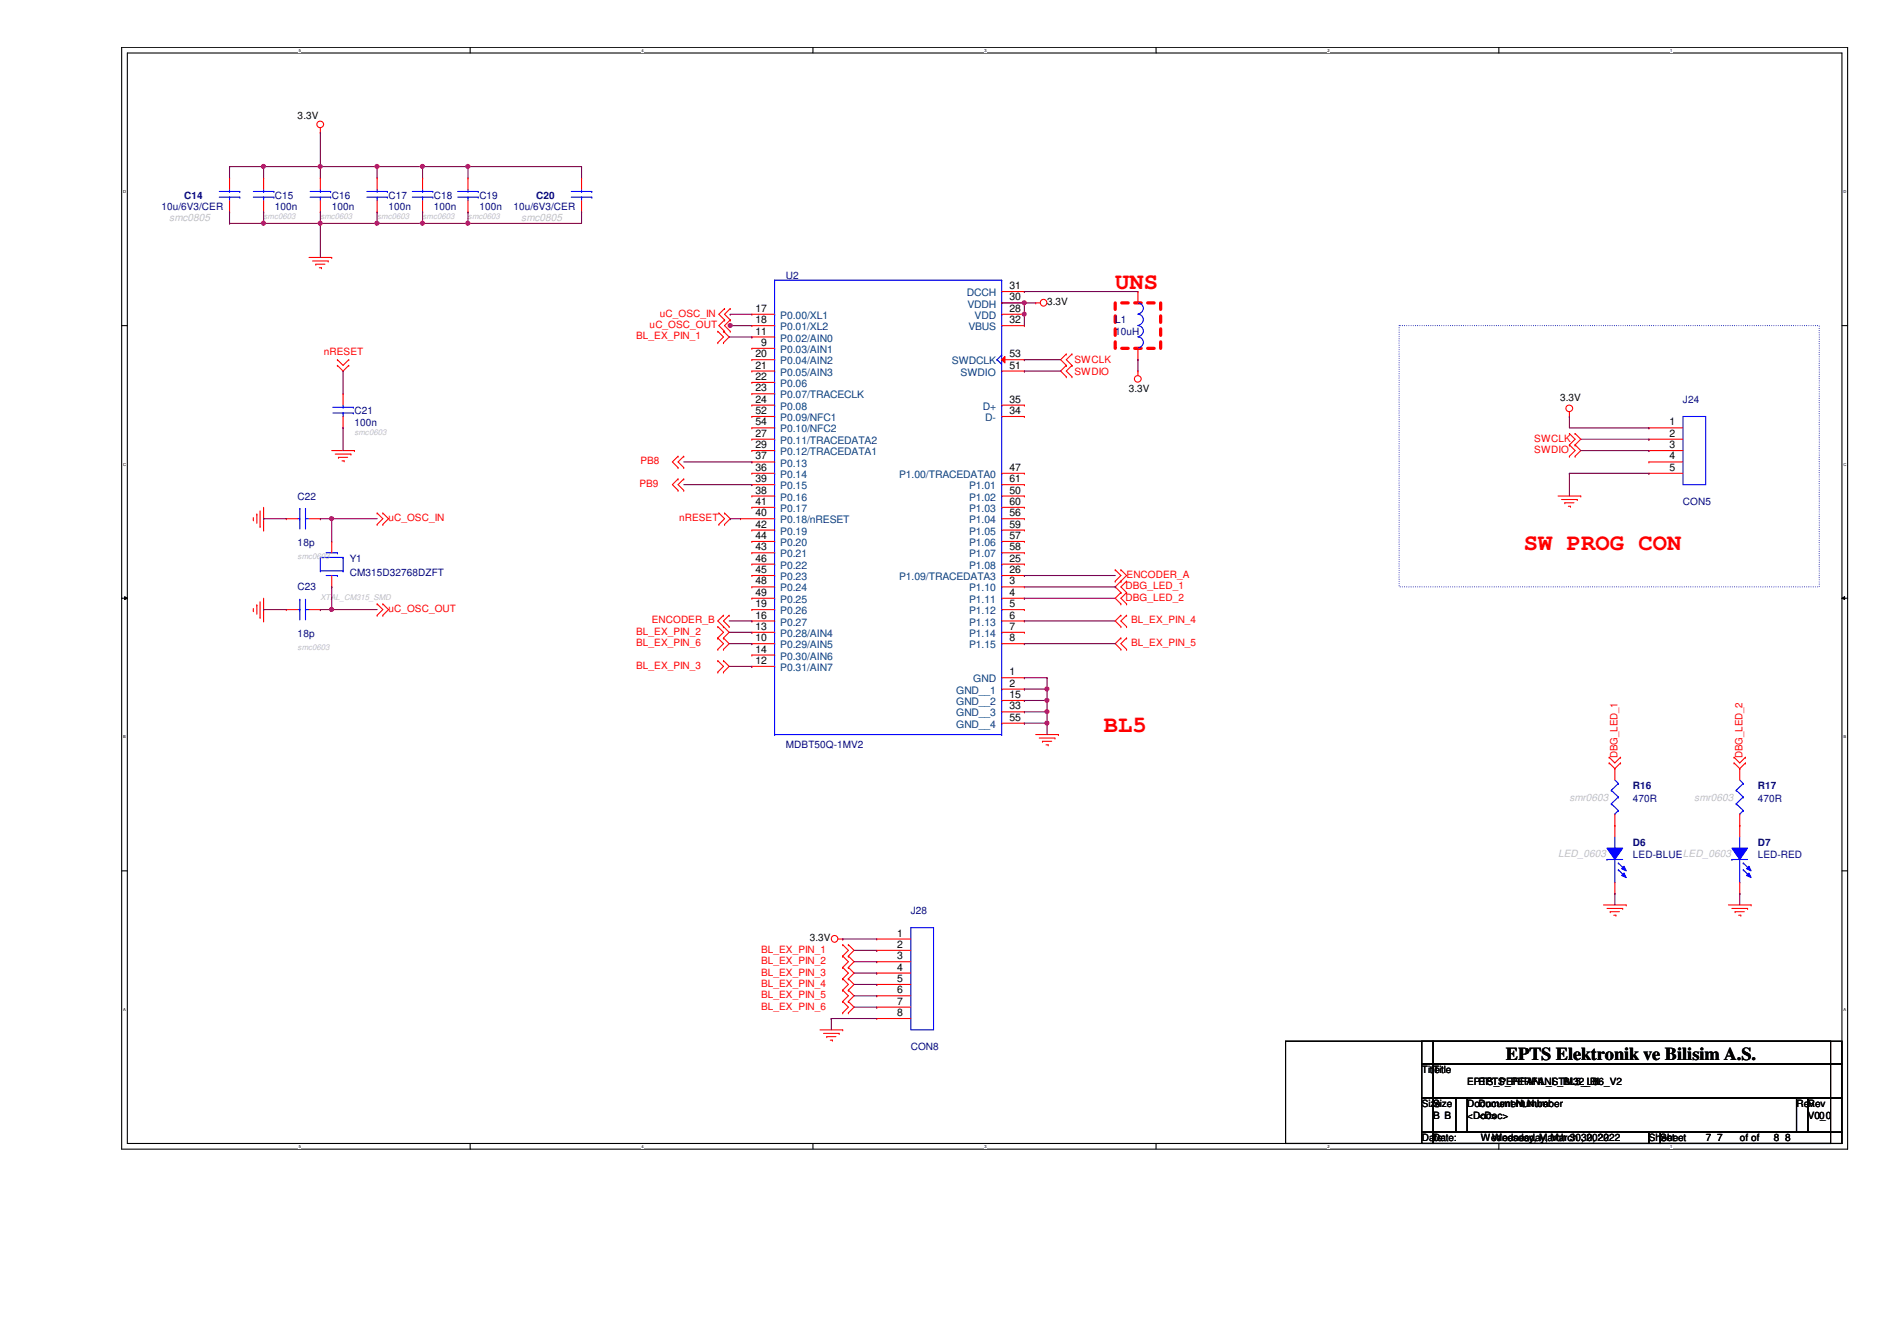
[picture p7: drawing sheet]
<svg xmlns="http://www.w3.org/2000/svg" width="297mm" height="210mm" viewBox="0 0 297 210" stroke-linecap="round" stroke-linejoin="round" font-family="sans-serif">
<path d="M19.1 7.4h270.2v172.5h-270.2zM19.9 8.3h268.5v170.7h-268.5z" fill="none" stroke="#000" stroke-width=".17"/>
<g fill="#fff">
<path d="M46.8 7.5h.3v.8h-.3z"/>
<path d="M46.8 179.1h.3v.7h-.3z"/>
</g>
<path d="M73.6 7.4v.9M73.6 179v.9" fill="none" stroke="#000" stroke-width=".17"/>
<g fill="#fff">
<path d="M100.5 7.5h.3v.8h-.3z"/>
<path d="M100.5 179.1h.3v.7h-.3z"/>
</g>
<path d="M127.3 7.4v.9M127.3 179v.9" fill="none" stroke="#000" stroke-width=".17"/>
<g fill="#fff">
<path d="M154.1 7.5h.4v.8h-.4z"/>
<path d="M154.1 179.1h.4v.7h-.4z"/>
</g>
<path d="M181 7.4v.9M181 179v.9" fill="none" stroke="#000" stroke-width=".17"/>
<g fill="#fff">
<path d="M207.9 7.5h.3v.8h-.3z"/>
<path d="M207.9 179.1h.3v.7h-.3z"/>
</g>
<path d="M234.7 7.4v.9M234.7 179v.9" fill="none" stroke="#000" stroke-width=".17"/>
<g fill="#fff">
<path d="M261.5 7.5h.4v.8h-.4z"/>
<path d="M261.5 179.1h.4v.7h-.4z"/>
<path d="M19.3 29.6h.5v.8h-.5z"/>
<path d="M288.7 29.6h.4v.8h-.4z"/>
<path d="M19.3 72.3h.5v.7h-.5z"/>
<path d="M288.7 72.3h.4v.7h-.4z"/>
</g>
<path d="M19.1 51h.8M288.4 51h.9" fill="none" stroke="#000" stroke-width=".17"/>
<g fill="#fff">
<path d="M19.3 115h.4v.7h-.4z"/>
<path d="M288.7 115h.4v.7h-.4z"/>
</g>
<path d="M19.1 93.6h.8M288.4 93.6h.9" fill="none" stroke="#000" stroke-width=".17"/>
<path d="M19.5 93.4l.4 .2-.4 .3zM288.4 93.6l.4-.2v.5z" fill="#000"/>
<path d="M19.5 93.4l.4 .2-.4 .3zM288.4 93.6l.4-.2v.5z" fill="none" stroke="#000" stroke-width=".16"/>
<g fill="#fff">
<path d="M19.3 157.6h.4v.8h-.4z"/>
<path d="M288.7 157.6h.4v.8h-.4z"/>
</g>
<g fill="none" stroke="#000" stroke-width=".17">
<path d="M19.1 136.3h.8M288.4 136.3h.9M201.3 163h23.1v16h-23.1zM222.6 163h64v3.5h-64zM222.6 166.5h64v5.4h-64zM222.6 171.9h5.4v5.3h-5.4zM222.6 177.2h35.6v1.8h-35.6zM224.4 163h64v3.5h-64zM224.4 166.5h64v5.4h-64zM224.4 171.9h5.3v5.3h-5.3zM224.4 177.2h35.6v1.8h-35.6zM228 171.9h53.3v5.3h-53.3z"/>
<path d="M229.7 171.9h53.4v5.3h-53.4zM258.2 177.2h28.4v1.8h-28.4zM260 177.2h28.4v1.8h-28.4zM281.3 171.9h5.3v5.3h-5.3zM283.1 171.9h5.3v5.3h-5.3z"/>
</g>
<path d="M219.1 51h65.8v40.9h-65.8z" fill="none" stroke="#00f" stroke-width=".17" stroke-dasharray="0 .3"/>
<path d="M174.6 47.4h7.1v7.1h-7.1z" fill="none" stroke="#f00" stroke-width=".51" stroke-dasharray="1 1"/>
<g fill="none" stroke="#f00" stroke-width=".17">
<path d="M50.2 20.7h.1M50.2 20v.7M59.1 27.9h.1M59.1 33.2h.1M59.1 27.9v1.7M59.1 31.4v1.8M66.2 27.9h.1M66.2 33.2h.1M66.2 27.9v1.7M66.2 31.4v1.8M48.4 40.3h3.5M48.9 40.9h2.5"/>
<path d="M49.4 41.4h.1M49.4 41.4h1.5M50 41.9h.3M50.3 41.9h.1M51.4 40.9h.1M51.9 40.3h.1M52.8 57.2h.1M52.8 56.3h.1M52.8 57.2l.9 .9 .9-.9M52.8 56.3l.9 .9 .9-.9M54.6 57.2h.1M54.6 56.3h.1"/>
<path d="M112.4 53.6h.1M112.4 51.9h.1M112.4 51.9l.9 .8-.9 .9M113.3 51.9h.1M113.3 53.6h.1M113.3 51.9l.9 .8-.9 .9M113.5 50.1h.1M113.5 48.3h.1M113.5 51.9h.1M113.5 48.3l-.9 .9 .9 .9M113.5 50.1l-.9 .9 .9 .9M114.3 50.1h.1"/>
<path d="M114.3 48.3h.1M114.3 51.9h.1M114.3 48.3l-.8 .9 .8 .9M114.3 50.1l-.8 .9 .8 .9M117.7 54.5h.1M117.7 52.7h.1M117.7 49.2h.1M117.7 51h.1M117.7 56.3h.1M117.7 58.1h.1M117.7 59.9h.1M117.7 54.5h3.6"/>
<path d="M117.7 52.7h3.6M117.7 49.2h3.6M117.7 51h3.6M117.7 56.3h3.6M117.7 58.1h3.6M117.7 59.9h3.6M156.8 47.4h3.6M156.8 49.2h3.6M156.8 51h3.6M156.8 58.1h3.6M156.8 45.6h3.6M160.4 49.2h.1"/>
<path d="M160.4 47.4h.1M160.4 45.6h.1M160.4 51h.1M160.4 58.1h.1M162.2 47.4h.1M162.2 47.4h.7M167 55.4h.1M167 57.2h.1M167 59h.1M167 55.4l-.9 .9 .9 .9M167 57.2l-.9 .9 .9 .9M167.9 57.2h.1"/>
<path d="M167.9 55.4h.1M167.9 59h.1M167.9 55.4l-.9 .9 .9 .9M167.9 57.2l-.9 .9 .9 .9M178.2 58.1h.1M178.2 58.1v.7M40.7 80v2.4M41.3 79.4v3.6M51.9 70.5h3.6M52.5 71.1h2.4M53 71.6h.1M53 71.6h1.4"/>
<path d="M53.6 72.1h.3M53.9 72.1h.1M54.9 71.1h.1M55.5 70.5h.1M106.2 73.2h.1M106.2 71.4h.1M106.2 75h.1M106.2 76.7h.1M106.2 71.4l-.9 .9 .9 .9M106.2 75l-.9 .9 .9 .8M107.1 73.2h.1M107.1 71.4h.1"/>
<path d="M107.1 75h.1M107.1 76.7h.1M107.1 71.4l-.9 .9 .9 .9M107.1 75l-.9 .9 .9 .8M117.7 61.6h.1M117.7 63.4h.1M117.7 68.7h.1M117.7 70.5h.1M117.7 74.1h.1M117.7 72.3h.1M117.7 77.6h.1M117.7 75.9h.1"/>
<path d="M117.7 79.4h.1M117.7 65.2h.1M117.7 70.5h3.6M117.7 77.6h3.6M117.7 68.7h3.6M117.7 72.3h3.6M117.7 74.1h3.6M117.7 61.6h3.6M117.7 63.4h3.6M117.7 65.2h3.6M117.7 75.9h3.6M117.7 79.4h3.6"/>
<path d="M156.8 77.6h3.6M156.8 74.1h3.6M156.8 63.4h3.6M156.8 65.2h3.6M160.4 65.2h.1M160.4 63.4h.1M160.4 74.1h.1M160.4 77.6h.1M244 77.6h3.5M244.5 78.2h2.5M245 78.7h.1M245 78.7h1.5"/>
<path d="M245.6 79.2h.3M245.7 65.2h.1M245.7 69.6h.1M245.7 67.9h.1M245.7 71.4h.1M245.7 64.5v.7M245.7 67.9l.9 .8-.9 .9M245.7 69.6l.9 .9-.9 .9M245.9 79.2h.1M246.6 67.9h.1M246.6 69.6h.1M246.6 71.4h.1"/>
<path d="M246.6 67.9l.9 .8-.9 .9M246.6 69.6l.9 .9-.9 .9M247 78.2h.1M247.5 77.6h.1M258.2 67h.1M258.2 68.7h.1M258.2 70.5h.1M258.2 72.3h.1M258.2 74.1h.1M258.2 70.5h5.3M258.2 67h5.3M258.2 68.7h5.3"/>
<path d="M258.2 72.3h5.3M258.2 74.1h5.3M39.7 81.4h.1M39.7 95.6h.1M39.7 81v.4M39.7 95.2v.4M40.2 80.5h.1M40.2 94.7h.1M40.2 80.5v1.4M40.2 94.7v1.4M40.7 82.4h.1M40.7 96.6h.1"/>
<path d="M40.7 94.2v2.4M41.3 83h.1M41.3 97.2h.1M41.3 93.6v3.6M44.8 95.4h.1M44.8 95.4h1.8M48.4 95.4h1.8M50.2 95.4h.1M51.9 91.9h.1M51.9 84.8h.1M51.9 84.8v1.7M51.9 90.1v1.8"/>
<path d="M59.1 82.1h.1M59.1 80.3h.1M59.1 96.3h.1M59.1 94.5h.1M59.1 80.3l.8 .9-.8 .9M59.1 94.5l.8 .9-.8 .9M59.9 82.1h.1M59.9 80.3h.1M59.9 96.3h.1M59.9 94.5h.1M59.9 80.3l.9 .9-.9 .9M59.9 94.5l.9 .9-.9 .9"/>
<path d="M112.4 99.9h.1M112.4 98.1h.1M112.4 98.1l.9 .9-.9 .9M112.4 99.9l.9 .9-.9 .8M112.6 82.1h.1M112.6 80.3h.1M112.6 80.3l.9 .9-.9 .9M113.3 98.1h.1M113.3 96.3h.1M113.3 99.9h.1M113.3 96.3l-.9 .9 1.8 1.8-.9 .9M113.3 99.9l.9 .9-.9 .8"/>
<path d="M113.5 80.3h.1M113.5 82.1h.1M113.5 80.3l.8 .9-.8 .9M114.2 98.1h.1M114.2 96.3h.1M114.2 96.3l-.9 .9 .9 .9M116 81.2h.1M116 81.2h5.3M117.7 99h.1M117.7 97.2h.1M117.7 95.4h.1M117.7 83h.1"/>
<path d="M117.7 86.5h.1M117.7 84.8h.1M117.7 90.1h.1M117.7 88.3h.1M117.7 91.9h.1M117.7 93.6h.1M117.7 95.4h3.6M117.7 91.9h3.6M117.7 93.6h3.6M117.7 97.2h3.6M117.7 99h3.6M117.7 88.3h3.6"/>
<path d="M117.7 90.1h3.6M117.7 83h3.6M117.7 86.5h3.6M117.7 84.8h3.6M156.8 95.4h3.6M156.8 91.9h3.6M156.8 93.6h3.6M156.8 97.2h3.6M156.8 99h3.6M156.8 88.3h3.6M156.8 90.1h3.6M160.4 91.9h.1"/>
<path d="M160.4 93.6h.1M160.4 95.4h.1M160.4 97.2h.1M160.4 99h.1M160.4 88.3h.1M160.4 90.1h.1M174.6 91h.1M174.6 89.2h.1M174.6 89.2l.9 .9-.9 .9M175.5 92.8h.1M175.5 91h.1M175.5 94.5h.1"/>
<path d="M175.5 89.2h.1M175.5 96.3h.1M175.5 98.1h.1M175.5 99.9h.1M175.5 89.2l.9 .9-1.8 1.8 .9 .9M175.5 92.8l-.9 .8 .9 .9M175.5 96.3l-.9 .9 .9 .9M175.5 99.9l-.9 .9 .9 .8M176.4 91h.1M176.4 92.8h.1M176.4 94.5h.1M176.4 98.1h.1"/>
<path d="M176.4 96.3h.1M176.4 99.9h.1M176.4 91l-.9 .9 .9 .9M176.4 92.8l-.9 .8 .9 .9M176.4 96.3l-.9 .9 .9 .9M176.4 99.9l-.9 .9 .9 .8M112.4 105.2h.1M112.4 103.4h.1M112.4 101.6h.1M112.4 103.4l.9 .9-.9 .9M113.3 103.4h.1M113.3 105.2h.1"/>
<path d="M113.3 101.6h.1M113.3 103.4l.9 .9-.9 .9M117.7 100.8h.1M117.7 104.3h.1M117.7 102.5h.1M117.7 100.8h3.6M117.7 104.3h3.6M117.7 102.5h3.6M156.8 106.1h3.6M156.8 107.9h3.6M156.8 100.8h3.6M156.8 109.6h3.6"/>
<path d="M156.8 111.4h3.6M160.4 106.1h.1M160.4 107.9h.1M160.4 100.8h.1M160.4 109.6h.1M160.4 111.4h.1M162.2 115h3.5M162.7 115.5h2.5M163.2 116h.1M163.2 116h1.5M163.8 116.6h.3M164.1 116.6h.1"/>
<path d="M165.2 115.5h.1M165.7 115h.1M175.5 101.6h.1M176.4 101.6h.1M252 119.4h.1M252 118.5h.1M252 119.4l.9 .9M252 118.5l.9 .9 .8-.9M253.7 119.4h.1M253.7 118.5h.1M253.7 119.4l-.8 .9M271.5 119.4h.1"/>
<path d="M271.5 118.5h.1M271.5 119.4l.9 .9M271.5 118.5l.9 .9 .9-.9M273.3 119.4h.1M273.3 118.5h.1M273.3 119.4l-.9 .9M252.9 120.3h.1M252.9 129.2h.1M252.9 120.3v1.8M252.9 127.4v1.8M272.4 120.3h.1M272.4 129.2h.1"/>
<path d="M272.4 120.3v1.8M272.4 127.4v1.8M131.2 147h.8M132 147h.1M132 149.6h.1M132 147.9h.1M132 151.4h.1M132 153.2h.1M132 155h.1M132 156.8h.1M132 158.5h.1M132 147.9l.8 .9-.8 .8"/>
<path d="M132 149.6l.8 .9-.8 .9M132 151.4l.8 .9-.8 .9M132 153.2l.8 .9-.8 .9M132 155l.8 .9-.8 .9M132 156.8l.8 .8-.8 .9M132.8 147.9h.1M132.8 149.6h.1M132.8 151.4h.1M132.8 153.2h.1M132.8 155h.1M132.8 156.8h.1M132.8 158.5h.1"/>
<path d="M132.8 147.9l.9 .9-.9 .8M132.8 149.6l.9 .9-.9 .9M132.8 151.4l.9 .9-.9 .9M132.8 153.2l.9 .9-.9 .9M132.8 155l.9 .9-.9 .9M132.8 156.8l.9 .8-.9 .9M251.1 141.6h3.5M251.6 142.2h2.5M252.1 142.7h.1M252.1 142.7h1.5M252.7 143.3h.3M253 143.3h.1"/>
<path d="M254.1 142.2h.1M254.6 141.6h.1M270.6 141.6h3.6M271.2 142.2h2.4M271.7 142.7h.1M271.7 142.7h1.4M272.2 143.3h.4M272.6 143.3h.1M273.6 142.2h.1M274.2 141.6h.1M128.4 161.2h3.6M128.9 161.8h2.5"/>
<path d="M129.5 162.3h.1M129.5 162.3h1.4M130 162.8h.3M130.3 162.8h.1M131.4 161.8h.1M132 161.2h.1"/>
<circle cx="50.1" cy="19.5" r=".52"/>
<circle cx="163.4" cy="47.4" r=".52"/>
<circle cx="178.2" cy="59.3" r=".52"/>
<circle cx="245.7" cy="63.9" r=".52"/>
<circle cx="130.7" cy="147" r=".52"/>
</g>
<g fill="none" stroke="#00f" stroke-width=".17">
<path d="M57.4 30.9h3.3M57.4 30h3.3M59.1 30h.1M59.1 30.9h.1M59.1 29.6v.4M59.1 30.9v.5M60.7 30.9h.1M60.7 30h.1M64.6 30.9h3.2M64.6 30h3.2M66.2 30h.1M66.2 30.9h.1"/>
<path d="M66.2 29.6v.4M66.2 30.9v.5M67.8 30.9h.1M67.8 30h.1M121.3 43.9h.1M121.3 54.5h.1M121.3 52.7h.1M121.3 49.2h.1M121.3 51h.1M121.3 58.1h.1M121.3 59.9h.1M121.3 56.3h.1"/>
<path d="M121.3 43.9v71.1M121.3 43.9h35.5M156.1 56.3h.1M156.1 56.3l.7 .7M156.8 43.9h.1M156.8 47.4h.1M156.8 51h.1M156.8 45.6h.1M156.8 49.2h.1M156.8 58.1h.1M156.8 55.6h.1M156.8 56.3h.1"/>
<path d="M156.8 43.9v71.1M156.8 55.6l-.7 .7M121.3 61.6h.1M121.3 63.4h.1M121.3 68.7h.1M121.3 70.5h.1M121.3 74.1h.1M121.3 72.3h.1M121.3 77.6h.1M121.3 75.9h.1M121.3 79.4h.1M121.3 65.2h.1"/>
<path d="M121.3 67h.1M156.8 65.2h.1M156.8 63.4h.1M156.8 74.1h.1M156.8 77.6h.1M156.8 75.9h.1M156.8 79.4h.1M263.5 65.2h3.6v10.7h-3.6zM46.6 95.4h.3M46.9 95.4h.1M46.9 93.8h.1M46.9 93.8v3.2"/>
<path d="M47.8 93.8h.1M47.8 95.4h.1M47.8 95.4h.6M47.8 93.8v3.2M50.2 87.2h.1M50.2 89.4h.1M50.2 89.4h3.5M50.2 87.2h3.5M50.2 87.2v2.2M51.1 90.1h1.7M51.1 86.5h1.7M52.8 90.1h.1"/>
<path d="M52.8 86.5h.1M53.7 89.4h.1M53.7 87.2h.1M53.7 87.2v2.2M121.3 99h.1M121.3 97.2h.1M121.3 95.4h.1M121.3 81.2h.1M121.3 83h.1M121.3 84.8h.1M121.3 86.5h.1M121.3 88.3h.1"/>
<path d="M121.3 90.1h.1M121.3 91.9h.1M121.3 93.6h.1M156.8 91.9h.1M156.8 93.6h.1M156.8 97.2h.1M156.8 95.4h.1M156.8 99h.1M156.8 88.3h.1M156.8 90.1h.1M156.8 81.2h.1M156.8 84.8h.1"/>
<path d="M156.8 86.5h.1M156.8 83h.1M121.3 115h.1M121.3 100.8h.1M121.3 104.3h.1M121.3 102.5h.1M121.3 115h35.5M156.8 115h.1M156.8 100.8h.1M156.8 106.1h.1M156.8 107.9h.1M156.8 109.6h.1"/>
<path d="M156.8 111.4h.1M156.8 113.2h.1M252.3 123.7h.1M252.3 125.8h.1M252.3 123.7l1.1 1.1M252.3 125.8l1.1 1.1M252.9 127.4h.1M252.9 122.1l.5 .5M253.4 122.6h.1M253.4 124.8h.1M253.4 126.9h.1M253.4 122.6l-1.1 1.1"/>
<path d="M253.4 124.8l-1.1 1M253.4 126.9l-.5 .5M271.9 123.7h.1M271.9 125.8h.1M271.9 123.7l1.1 1.1M271.9 125.8l1.1 1.1M272.4 127.4h.1M272.4 122.1l.6 .5M273 122.6h.1M273 124.8h.1M273 126.9h.1M273 122.6l-1.1 1.1"/>
<path d="M273 124.8l-1.1 1M273 126.9l-.6 .5"/>
</g>
<path d="M157.4 55.8v1l-.6-.5z" fill="#f00"/>
<g fill="none" stroke="#f00" stroke-width=".17">
<path d="M156.8 56.3h3.6M157.4 55.8v1l-.6-.5zM160.4 56.3h.1M117.7 67h.1M117.7 67h3.6M156.8 79.4h3.6M156.8 75.9h3.6M160.4 79.4h.1M160.4 75.9h.1M156.8 81.2h3.6M156.8 84.8h3.6M156.8 86.5h3.6"/>
<path d="M156.8 83h3.6M160.4 81.2h.1M160.4 84.8h.1M160.4 86.5h.1M160.4 83h.1M156.8 113.2h3.6M160.4 113.2h.1"/>
</g>
<path d="M271.2 134.5h.1M271.2 134.5h2.4M272.4 132.8h.1M272.4 138.1h.1M272.4 131v1.8M272.4 134.5v3.6" fill="none" stroke="#00f" stroke-width=".17"/>
<path d="M271.2 132.8h2.4l-1.2 1.7z" fill-rule="evenodd" fill="#00f"/>
<path d="M271.2 132.8h2.4l-1.2 1.7z" fill="none" stroke="#00f" stroke-width=".17"/>
<path d="M273.9 136.7l.3 .7-.7-.4z" fill-rule="evenodd" fill="#00f"/>
<path d="M273.9 136.7l.3 .7-.7-.4z" fill="none" stroke="#00f" stroke-width=".17"/>
<path d="M273.9 135.6l.3 .7-.7-.3z" fill-rule="evenodd" fill="#00f"/>
<path d="M251.6 134.5h.1M251.6 134.5h2.5M252.9 132.8h.1M252.9 138.1h.1M252.9 131v1.8M252.9 134.5v3.6M273 135.1h.1M273 136.1h.1M273 135.1l1 1M273 136.1l1 1.1M273.9 135.6l.3 .7-.7-.3z" fill="none" stroke="#00f" stroke-width=".17"/>
<path d="M272.4 129.2h.1M272.4 139.9h.1M272.4 129.2v1.8M272.4 138.1v1.8" fill="none" stroke="#f00" stroke-width=".17"/>
<path d="M251.6 132.8h2.5l-1.2 1.7z" fill-rule="evenodd" fill="#00f"/>
<path d="M251.6 132.8h2.5l-1.2 1.7z" fill="none" stroke="#00f" stroke-width=".17"/>
<path d="M254.3 136.7l.3 .7-.7-.4z" fill-rule="evenodd" fill="#00f"/>
<path d="M254.3 136.7l.3 .7-.7-.4z" fill="none" stroke="#00f" stroke-width=".17"/>
<path d="M254.3 135.6l.3 .7-.7-.3z" fill-rule="evenodd" fill="#00f"/>
<g fill="none" stroke="#00f" stroke-width=".17">
<path d="M34.3 30.9h3.2M34.3 30h3.2M35.9 30h.1M35.9 30.9h.1M35.9 29.6v.4M35.9 30.9v.5M37.5 30.9h.1M37.5 30h.1M39.7 30.9h3.2M39.7 30h3.2M41.3 30h.1M41.3 30.9h.1"/>
<path d="M41.3 29.6v.4M41.3 30.9v.5M42.9 30.9h.1M42.9 30h.1M48.6 30.9h3.2M48.6 30h3.2M50.2 30h.1M50.2 30.9h.1M50.2 29.6v.4M50.2 30.9v.5M51.8 30.9h.1M51.8 30h.1"/>
<path d="M71.7 30.9h3.2M71.7 30h3.2M73.3 30h.1M73.3 30.9h.1M73.3 29.6v.4M73.3 30.9v.5M74.9 30.9h.1M74.9 30h.1M89.5 30.9h3.2M89.5 30h3.2M91.1 30h.1M91.1 30.9h.1"/>
<path d="M91.1 29.6v.4M91.1 30.9v.5M92.7 30.9h.1M92.7 30h.1M178.2 47.4a.87 .87 0 0 1 .8 .9 .87 .87 0 0 1-.8 .8M178.2 49.2a.87 .87 0 0 1 .8 .9 .87 .87 0 0 1-.8 .8M178.2 51a.87 .87 0 0 1 .8 .8 .87 .87 0 0 1-.8 .9M178.2 52.7a.87 .87 0 0 1 .8 .9 .87 .87 0 0 1-.8 .9M46.9 79.6h.1M46.9 79.6v3.2M47.8 79.6h.1M47.8 79.6v3.2"/>
<path d="M52.1 64.6h3.2M52.1 63.8h3.2M53.7 63.8h.1M53.7 64.6h.1M53.7 63.4v.4M53.7 64.6v.6M55.3 64.6h.1M55.3 63.8h.1M46.6 81.2h.3M46.9 81.2h.1M47.8 81.2h.1M47.8 81.2h.6"/>
<path d="M253.4 135.1h.1M253.4 136.1h.1M253.4 135.1l1.1 1M253.4 136.1l1.1 1.1M254.3 135.6l.3 .7-.7-.3zM142.6 145.2h3.6v16h-3.6z"/>
</g>
<g fill="none" stroke="#f00" stroke-width=".17">
<path d="M35.9 27.9h.1M35.9 33.2h.1M35.9 27.9v1.7M35.9 31.4v1.8M41.3 27.9h.1M41.3 33.2h.1M41.3 27.9v1.7M41.3 31.4v1.8M50.2 27.9h.1M50.2 33.2h.1M50.2 27.9v1.7M50.2 31.4v1.8"/>
<path d="M73.3 27.9h.1M73.3 33.2h.1M73.3 27.9v1.7M73.3 31.4v1.8M91.1 27.9h.1M91.1 33.2h.1M91.1 27.9v1.7M91.1 31.4v1.8M178.2 45.6h.1M178.2 56.3h.1M178.2 45.6v1.8M178.2 54.5v1.8"/>
<path d="M53.7 61.6h.1M53.7 67h.1M53.7 61.6v1.8M53.7 65.2v1.8M44.8 81.2h.1M44.8 81.2h1.8M48.4 81.2h1.8M50.2 81.2h.1M252.9 129.2h.1M252.9 139.9h.1M252.9 129.2v1.8M252.9 138.1v1.8"/>
<path d="M137.3 147h.1M137.3 148.8h.1M137.3 150.5h.1M137.3 152.3h.1M137.3 154.1h.1M137.3 155.9h.1M137.3 157.6h.1M137.3 159.4h.1M137.3 147h5.3M137.3 148.8h5.3M137.3 150.5h5.3M137.3 152.3h5.3"/>
<path d="M137.3 154.1h5.3M137.3 155.9h5.3M137.3 157.6h5.3M137.3 159.4h5.3"/>
</g>
<path d="M156.8 47.4h.1M156.8 47.4h3.6M160.4 45.6h.1M160.4 45.6h17.8" fill="none" stroke="#800040" stroke-width=".17"/>
<circle cx="160.4" cy="47.4" r=".32" fill="#f0f"/>
<circle cx="160.4" cy="47.4" r=".32" fill="none" stroke="#f0f" stroke-width=".17"/>
<path d="M160.4 47.4h.1M160.4 47.4v1.8" fill="none" stroke="#800040" stroke-width=".17"/>
<circle cx="160.4" cy="49.2" r=".32" fill="#f0f"/>
<circle cx="160.4" cy="49.2" r=".32" fill="none" stroke="#f0f" stroke-width=".17"/>
<path d="M114.2 51h.1M114.2 51h3.5M114.3 49.2h.1M114.3 51h.1M114.3 49.2h3.4M160.4 47.4h.1M160.4 47.4h1.8" fill="none" stroke="#800040" stroke-width=".17"/>
<circle cx="114.3" cy="50.9" r=".33" fill="#f0f"/>
<circle cx="114.3" cy="50.9" r=".33" fill="none" stroke="#f0f" stroke-width=".17"/>
<g fill="none" stroke="#800040" stroke-width=".17">
<path d="M53.7 58.1h.1M53.7 58.1v3.5M160.4 56.3h.1M160.4 58.1h.1M160.4 56.3h5.7M160.4 58.1h5.7M178.2 56.3h.1M178.2 56.3v1.8M53.7 67h.1M53.7 67v3.5M41.3 81.2h.1M41.3 81.2h3.5"/>
<path d="M50.2 81.2h.1M50.2 81.2h8.9M51.9 81.2h.1M114.3 81.2h.1M114.3 81.2h1.7"/>
</g>
<circle cx="51.9" cy="81.2" r=".32" fill="#f0f"/>
<circle cx="51.9" cy="81.2" r=".32" fill="none" stroke="#f0f" stroke-width=".17"/>
<path d="M51.9 81.2h.1M51.9 91.9h.1M51.9 81.2v3.6M51.9 91.9v3.5" fill="none" stroke="#800040" stroke-width=".17"/>
<circle cx="51.9" cy="95.4" r=".32" fill="#f0f"/>
<circle cx="51.9" cy="95.4" r=".32" fill="none" stroke="#f0f" stroke-width=".17"/>
<path d="M41.3 95.4h.1M41.3 95.4h3.5M50.2 95.4h.1M50.2 95.4h8.9M51.9 95.4h.1M160.4 106.1h.1M160.4 106.1h3.6M164 106.1h.1M164 106.1v1.8" fill="none" stroke="#800040" stroke-width=".17"/>
<circle cx="163.9" cy="107.8" r=".32" fill="#f0f"/>
<circle cx="163.9" cy="107.8" r=".32" fill="none" stroke="#f0f" stroke-width=".17"/>
<path d="M160.4 107.9h.1M160.4 109.6h.1M160.4 107.9h3.6M164 107.9h.1M164 107.9v1.7h-3.6" fill="none" stroke="#800040" stroke-width=".17"/>
<circle cx="163.9" cy="109.6" r=".32" fill="#f0f"/>
<circle cx="163.9" cy="109.6" r=".32" fill="none" stroke="#f0f" stroke-width=".17"/>
<path d="M160.4 111.4h.1M160.4 111.4h3.6M164 109.6h.1M164 111.4h.1M164 109.6v3.6" fill="none" stroke="#800040" stroke-width=".17"/>
<circle cx="163.9" cy="113.2" r=".32" fill="#f0f"/>
<circle cx="163.9" cy="113.2" r=".32" fill="none" stroke="#f0f" stroke-width=".17"/>
<circle cx="163.9" cy="111.4" r=".32" fill="#f0f"/>
<circle cx="163.9" cy="111.4" r=".32" fill="none" stroke="#f0f" stroke-width=".17"/>
<g fill="none" stroke="#800040" stroke-width=".17">
<path d="M35.9 26.1h.1M35.9 26.1v1.8M41.3 26.1h.1M41.3 26.1v1.8M50.2 20.7h.1M50.2 20.7v5.4h-14.3M160.4 49.2h.1M160.4 49.2v1.8M245.7 65.2h.1M245.7 74.1h.1M245.7 65.2v1.8h12.5M245.7 74.1v3.5"/>
<path d="M245.7 74.1h12.5M247.5 68.7h10.7M247.5 70.5h10.7M258.2 67h.1M258.2 68.7h.1M258.2 70.5h.1M258.2 74.1h.1M160.4 113.2h.1M160.4 113.2h3.6M164 113.2h.1M164 113.2v1.8M252.9 139.9h.1"/>
<path d="M252.9 139.9v1.7"/>
</g>
<circle cx="41.3" cy="26.1" r=".32" fill="#f0f"/>
<circle cx="41.3" cy="26.1" r=".32" fill="none" stroke="#f0f" stroke-width=".17"/>
<path d="M50.2 26.1h.1M50.2 26.1h8.9" fill="none" stroke="#800040" stroke-width=".17"/>
<circle cx="59" cy="26.1" r=".32" fill="#f0f"/>
<circle cx="59" cy="26.1" r=".32" fill="none" stroke="#f0f" stroke-width=".17"/>
<circle cx="50.1" cy="26.1" r=".32" fill="#f0f"/>
<circle cx="50.1" cy="26.1" r=".32" fill="none" stroke="#f0f" stroke-width=".17"/>
<path d="M50.2 26.1h.1M50.2 26.1v1.8M59.1 26.1h.1M59.1 26.1h7.1M59.1 26.1v1.8M66.2 26.1h.1M66.2 26.1v1.8" fill="none" stroke="#800040" stroke-width=".17"/>
<circle cx="66.1" cy="26.1" r=".32" fill="#f0f"/>
<circle cx="66.1" cy="26.1" r=".32" fill="none" stroke="#f0f" stroke-width=".17"/>
<path d="M66.2 26.1h.1M66.2 26.1h24.9M73.3 26.1h.1M73.3 26.1v1.8" fill="none" stroke="#800040" stroke-width=".17"/>
<circle cx="73.3" cy="26.1" r=".32" fill="#f0f"/>
<circle cx="73.3" cy="26.1" r=".32" fill="none" stroke="#f0f" stroke-width=".17"/>
<path d="M35.9 33.2h.1M35.9 33.2v1.8M41.3 33.2h.1M41.3 33.2v1.8M91.1 26.1h.1M91.1 26.1v1.8" fill="none" stroke="#800040" stroke-width=".17"/>
<circle cx="41.3" cy="34.9" r=".32" fill="#f0f"/>
<circle cx="41.3" cy="34.9" r=".32" fill="none" stroke="#f0f" stroke-width=".17"/>
<g fill="none" stroke="#800040" stroke-width=".17">
<path d="M35.9 35h.1M41.3 35h.1M50.2 33.2h.1M50.2 35h.1M50.2 33.2v1.8M59.1 33.2h.1M59.1 33.2v1.8h-23.2M66.2 33.2h.1M66.2 33.2v1.8M73.3 33.2h.1M73.3 33.2v1.8M91.1 33.2h.1"/>
<path d="M91.1 33.2v1.8"/>
</g>
<circle cx="59" cy="34.9" r=".32" fill="#f0f"/>
<circle cx="59" cy="34.9" r=".32" fill="none" stroke="#f0f" stroke-width=".17"/>
<circle cx="50.1" cy="34.9" r=".32" fill="#f0f"/>
<circle cx="50.1" cy="34.9" r=".32" fill="none" stroke="#f0f" stroke-width=".17"/>
<path d="M50.2 35h.1M50.2 35v5.3M59.1 35h.1M59.1 35h14.2M66.2 35h.1" fill="none" stroke="#800040" stroke-width=".17"/>
<circle cx="66.1" cy="34.9" r=".32" fill="#f0f"/>
<circle cx="66.1" cy="34.9" r=".32" fill="none" stroke="#f0f" stroke-width=".17"/>
<path d="M73.3 35h.1M73.3 35h17.8" fill="none" stroke="#800040" stroke-width=".17"/>
<circle cx="73.3" cy="34.9" r=".32" fill="#f0f"/>
<circle cx="73.3" cy="34.9" r=".32" fill="none" stroke="#f0f" stroke-width=".17"/>
<g fill="none" stroke="#800040" stroke-width=".17">
<path d="M114.2 52.7h3.5M117.7 52.7h.1M107.1 72.3h10.6M107.1 75.9h10.6M117.7 72.3h.1M117.7 75.9h.1M114.2 97.2h3.5M114.2 99h3.5M117.7 99h.1M117.7 97.2h.1M160.4 93.6h.1M160.4 97.2h.1"/>
<path d="M160.4 90.1h.1M160.4 91.9h14.2M160.4 93.6h14.2M160.4 97.2h14.2M160.4 90.1h14.2M174.6 91.9h.1M114.2 100.8h3.5M114.2 104.3h3.5M117.7 100.8h.1M117.7 104.3h.1M160.4 100.8h.1M160.4 100.8h14.2"/>
<path d="M272.4 139.9h.1M272.4 139.9v1.7M130.2 159.4h.1M130.2 159.4v1.8M130.2 159.4h7.1M132 147h.1M132 147h5.3M133.7 148.8h3.6M133.7 150.5h3.6M133.7 152.3h3.6M133.7 154.1h3.6M133.7 155.9h3.6"/>
<path d="M133.7 157.6h3.6M137.3 148.8h.1M137.3 150.5h.1M137.3 152.3h.1M137.3 154.1h.1M137.3 155.9h.1M137.3 157.6h.1"/>
</g>
<circle cx="160.4" cy="47.4" r=".32" fill="#f0f"/>
<circle cx="160.4" cy="47.4" r=".32" fill="none" stroke="#f0f" stroke-width=".17"/>
<circle cx="160.4" cy="49.2" r=".32" fill="#f0f"/>
<circle cx="160.4" cy="49.2" r=".32" fill="none" stroke="#f0f" stroke-width=".17"/>
<circle cx="114.3" cy="50.9" r=".33" fill="#f0f"/>
<circle cx="114.3" cy="50.9" r=".33" fill="none" stroke="#f0f" stroke-width=".17"/>
<circle cx="51.9" cy="81.2" r=".32" fill="#f0f"/>
<circle cx="51.9" cy="81.2" r=".32" fill="none" stroke="#f0f" stroke-width=".17"/>
<circle cx="51.9" cy="95.4" r=".32" fill="#f0f"/>
<circle cx="51.9" cy="95.4" r=".32" fill="none" stroke="#f0f" stroke-width=".17"/>
<circle cx="163.9" cy="107.8" r=".32" fill="#f0f"/>
<circle cx="163.9" cy="107.8" r=".32" fill="none" stroke="#f0f" stroke-width=".17"/>
<circle cx="163.9" cy="109.6" r=".32" fill="#f0f"/>
<circle cx="163.9" cy="109.6" r=".32" fill="none" stroke="#f0f" stroke-width=".17"/>
<circle cx="163.9" cy="113.2" r=".32" fill="#f0f"/>
<circle cx="163.9" cy="113.2" r=".32" fill="none" stroke="#f0f" stroke-width=".17"/>
<circle cx="163.9" cy="111.4" r=".32" fill="#f0f"/>
<circle cx="163.9" cy="111.4" r=".32" fill="none" stroke="#f0f" stroke-width=".17"/>
<circle cx="41.3" cy="26.1" r=".32" fill="#f0f"/>
<circle cx="41.3" cy="26.1" r=".32" fill="none" stroke="#f0f" stroke-width=".17"/>
<circle cx="59" cy="26.1" r=".32" fill="#f0f"/>
<circle cx="59" cy="26.1" r=".32" fill="none" stroke="#f0f" stroke-width=".17"/>
<circle cx="50.1" cy="26.1" r=".32" fill="#f0f"/>
<circle cx="50.1" cy="26.1" r=".32" fill="none" stroke="#f0f" stroke-width=".17"/>
<circle cx="66.1" cy="26.1" r=".32" fill="#f0f"/>
<circle cx="66.1" cy="26.1" r=".32" fill="none" stroke="#f0f" stroke-width=".17"/>
<circle cx="73.3" cy="26.1" r=".32" fill="#f0f"/>
<circle cx="73.3" cy="26.1" r=".32" fill="none" stroke="#f0f" stroke-width=".17"/>
<circle cx="41.3" cy="34.9" r=".32" fill="#f0f"/>
<circle cx="41.3" cy="34.9" r=".32" fill="none" stroke="#f0f" stroke-width=".17"/>
<circle cx="59" cy="34.9" r=".32" fill="#f0f"/>
<circle cx="59" cy="34.9" r=".32" fill="none" stroke="#f0f" stroke-width=".17"/>
<circle cx="50.1" cy="34.9" r=".32" fill="#f0f"/>
<circle cx="50.1" cy="34.9" r=".32" fill="none" stroke="#f0f" stroke-width=".17"/>
<circle cx="66.1" cy="34.9" r=".32" fill="#f0f"/>
<circle cx="66.1" cy="34.9" r=".32" fill="none" stroke="#f0f" stroke-width=".17"/>
<circle cx="73.3" cy="34.9" r=".32" fill="#f0f"/>
<circle cx="73.3" cy="34.9" r=".32" fill="none" stroke="#f0f" stroke-width=".17"/>
<g font-size="3.7" fill="#f00">
<text x="174.6" y="45.3">UNS</text>
<text x="238.6" y="86.1">SW PROG CON</text>
<text x="172.8" y="114.6">BL5</text>
</g>
<text font-size="2.8" x="235.8" y="165.9">EPTS Elektronik ve Bilisim A.S.</text>
<g font-size="1.6">
<text x="46.6" y="18.6">3.3V</text>
<text x="158.1" y="47">30</text>
<text x="158.1" y="45.3">31</text>
<text x="164" y="47.8">3.3V</text>
<text x="118.3" y="52.4">11</text>
<text x="118.3" y="48.8">17</text>
<text x="118.3" y="50.6">18</text>
<text x="158.1" y="48.8">28</text>
<text x="158.1" y="50.6">32</text>
<text x="118.3" y="55.9">20</text>
<text x="118.3" y="57.7">21</text>
<text x="118.3" y="59.5">22</text>
<text x="119.2" y="54.1">9</text>
<text x="158.1" y="57.7">51</text>
<text x="158.1" y="55.9">53</text>
<text x="118.3" y="61.3">23</text>
<text x="118.3" y="63">24</text>
<text x="118.3" y="64.8">52</text>
<text x="158.1" y="64.8">34</text>
<text x="158.1" y="63">35</text>
<text x="176.7" y="61.3">3.3V</text>
<text x="244.3" y="62.7">3.3V</text>
<text x="118.3" y="68.4">27</text>
<text x="118.3" y="70.1">29</text>
<text x="118.3" y="71.9">37</text>
<text x="118.3" y="66.6">54</text>
<text x="261.4" y="66.6">1</text>
<text x="261.4" y="68.4">2</text>
<text x="261.4" y="70.1">3</text>
<text x="261.4" y="71.9">4</text>
<text x="118.3" y="73.7">36</text>
<text x="118.3" y="77.3">38</text>
<text x="118.3" y="75.5">39</text>
<text x="158.1" y="73.7">47</text>
<text x="158.1" y="77.3">50</text>
<text x="158.1" y="75.5">61</text>
<text x="261.4" y="73.7">5</text>
<text x="118.3" y="80.8">40</text>
<text x="118.3" y="79">41</text>
<text x="118.3" y="82.6">42</text>
<text x="158.1" y="80.8">56</text>
<text x="158.1" y="82.6">59</text>
<text x="158.1" y="79">60</text>
<text x="118.3" y="86.1">43</text>
<text x="118.3" y="84.4">44</text>
<text x="118.3" y="89.7">45</text>
<text x="118.3" y="87.9">46</text>
<text x="158.1" y="87.9">25</text>
<text x="158.1" y="89.7">26</text>
<text x="158.1" y="84.4">57</text>
<text x="158.1" y="86.1">58</text>
<text x="118.3" y="95">19</text>
<text x="118.3" y="91.5">48</text>
<text x="118.3" y="93.3">49</text>
<text x="158.1" y="91.5">3</text>
<text x="158.1" y="93.3">4</text>
<text x="158.1" y="95">5</text>
<text x="118.3" y="100.4">10</text>
<text x="118.3" y="98.6">13</text>
<text x="118.3" y="96.8">16</text>
<text x="158.1" y="96.8">6</text>
<text x="158.1" y="98.6">7</text>
<text x="158.1" y="100.4">8</text>
<text x="118.3" y="103.9">12</text>
<text x="118.3" y="102.1">14</text>
<text x="158.1" y="105.7">1</text>
<text x="158.1" y="107.5">2</text>
<text x="158.1" y="109.3">15</text>
<text x="158.1" y="111">33</text>
<text x="158.1" y="112.8">55</text>
<text x="126.8" y="147.4">3.3V</text>
<text x="140.5" y="146.6">1</text>
<text x="140.5" y="148.4">2</text>
<text x="140.5" y="150.2">3</text>
<text x="140.5" y="151.9">4</text>
<text x="140.5" y="153.7">5</text>
<text x="140.5" y="155.5">6</text>
<text x="140.5" y="157.3">7</text>
<text x="140.5" y="159">8</text>
<text x="222.6" y="168">Title</text>
<text x="224.4" y="168">Title</text>
<text x="222.6" y="173.3">Size</text>
<text x="224.4" y="173.3">Size</text>
<text x="229.7" y="169.8">EPTS_PERFANL_STM32_BL</text>
<text x="229.7" y="173.3">Document Number</text>
<text x="231.5" y="173.3">Document Number</text>
<text x="231.5" y="169.8">EPTS_PERFANL_BL5_L86_V2</text>
<text x="281.3" y="173.3">Rev</text>
<text x="283.1" y="173.3">Rev</text>
<text x="222.6" y="178.6">Date:</text>
<text x="224.4" y="175.1">B B</text>
<text x="224.4" y="178.6">Date:</text>
<text x="229.7" y="175.1">&lt;Doc&gt;</text>
<text x="231.5" y="175.1">&lt;Doc&gt;</text>
<text x="231.9" y="178.6">Wednesday, March 30, 2022</text>
<text x="233.6" y="178.6">Wednesday, March 30, 2022</text>
<text x="258.2" y="178.6">Sheet</text>
<text x="260" y="178.6">Sheet</text>
<text x="267.1" y="178.6">7</text>
<text x="268.9" y="178.6">7</text>
<text x="272.4" y="178.6">of of</text>
<text x="277.7" y="178.6">8</text>
<text x="279.5" y="178.6">8</text>
<text x="283.1" y="175.1">V0_0</text>
<text x="284.9" y="175.1">0</text>
</g>
<g font-size="1.6" fill="#000080">
<text x="25.3" y="32.9">10u/6V3/CER</text>
<text x="28.8" y="31.1">C14</text>
<text x="43.1" y="31.1">C15</text>
<text x="43.1" y="32.9">100n</text>
<text x="51.9" y="31.1">C16</text>
<text x="51.9" y="32.9">100n</text>
<text x="60.8" y="31.1">C17</text>
<text x="60.8" y="32.9">100n</text>
<text x="67.9" y="31.1">C18</text>
<text x="67.9" y="32.9">100n</text>
<text x="75.1" y="31.1">C19</text>
<text x="75.1" y="32.9">100n</text>
<text x="80.4" y="32.9">10u/6V3/CER</text>
<text x="83.9" y="31.1">C20</text>
<text x="123.1" y="43.7">U2</text>
<text x="174.6" y="50.6">L1</text>
<text x="174.6" y="52.4">10uH</text>
<text x="55.5" y="64.9">C21</text>
<text x="263.5" y="63.1">J24</text>
<text x="55.5" y="66.6">100n</text>
<text x="46.6" y="78.2">C22</text>
<text x="263.5" y="79.1">CON5</text>
<text x="46.6" y="85.5">18p</text>
<text x="54.8" y="88">Y1</text>
<text x="46.6" y="92.4">C23</text>
<text x="54.8" y="90.1">CM315D32768DZFT</text>
<text x="46.6" y="99.7">18p</text>
<text x="123.1" y="117.1">MDBT50Q-1MV2</text>
<text x="255.7" y="123.6">R16</text>
<text x="255.7" y="125.5">470R</text>
<text x="275.3" y="123.6">R17</text>
<text x="275.3" y="125.5">470R</text>
<text x="255.7" y="132.5">D6</text>
<text x="255.7" y="134.4">LED-BLUELED_0603</text>
<text x="275.3" y="132.5">D7</text>
<text x="275.3" y="134.4">LED-RED</text>
<text x="142.6" y="143.1">J28</text>
<text x="142.6" y="164.4">CON8</text>
</g>
<g font-size="1.6" fill="#c0c0c0">
<text x="26.5" y="34.6">smc0805</text>
<text x="81.6" y="34.6">smc0805</text>
<text x="245.7" y="125.3">smr0603</text>
<text x="265.3" y="125.3">smr0603</text>
<text x="244" y="134.2">LED_0603</text>
</g>
<g font-size="1.6" fill="#004080">
<text x="151.4" y="46.4">DCCH</text>
<text x="122.2" y="53.5">P0.02/AIN0</text>
<text x="122.2" y="49.9">P0.00/XL1</text>
<text x="122.2" y="51.7">P0.01/XL2</text>
<text x="151.5" y="48.1">VDDH</text>
<text x="151.6" y="51.7">VBUS</text>
<text x="152.6" y="49.9">VDD</text>
<text x="122.2" y="55.2">P0.03/AIN1</text>
<text x="122.2" y="57">P0.04/AIN2</text>
<text x="122.2" y="58.8">P0.05/AIN3</text>
<text x="149.1" y="57">SWDCLK</text>
<text x="150.4" y="58.8">SWDIO</text>
<text x="122.2" y="60.6">P0.06</text>
<text x="122.2" y="62.4">P0.07/TRACECLK</text>
<text x="122.2" y="64.1">P0.08</text>
<text x="122.2" y="65.9">P0.09/NFC1</text>
<text x="153.9" y="64.1">D+</text>
<text x="154.3" y="65.9">D-</text>
<text x="122.2" y="69.5">P0.11/TRACEDATA2</text>
<text x="122.2" y="71.2">P0.12/TRACEDATA1</text>
<text x="122.2" y="67.7">P0.10/NFC2</text>
<text x="122.2" y="74.8">P0.14</text>
<text x="122.2" y="73">P0.13</text>
<text x="122.2" y="76.6">P0.15</text>
<text x="140.8" y="74.8">P1.00/TRACEDATA0</text>
<text x="151.8" y="76.6">P1.01</text>
<text x="122.2" y="78.4">P0.16</text>
<text x="122.2" y="81.9">P0.18/nRESET</text>
<text x="122.2" y="80.1">P0.17</text>
<text x="122.2" y="83.7">P0.19</text>
<text x="151.8" y="78.4">P1.02</text>
<text x="151.8" y="81.9">P1.04</text>
<text x="151.8" y="83.7">P1.05</text>
<text x="151.8" y="80.1">P1.03</text>
<text x="122.2" y="87.2">P0.21</text>
<text x="122.2" y="85.5">P0.20</text>
<text x="122.2" y="89">P0.22</text>
<text x="151.8" y="89">P1.08</text>
<text x="151.8" y="85.5">P1.06</text>
<text x="151.8" y="87.2">P1.07</text>
<text x="122.2" y="90.8">P0.23</text>
<text x="122.2" y="92.6">P0.24</text>
<text x="122.2" y="94.4">P0.25</text>
<text x="140.8" y="90.8">P1.09/TRACEDATA3</text>
<text x="151.8" y="92.6">P1.10</text>
<text x="151.8" y="94.4">P1.11</text>
<text x="122.2" y="101.5">P0.29/AIN5</text>
<text x="122.2" y="99.7">P0.28/AIN4</text>
<text x="122.2" y="97.9">P0.27</text>
<text x="122.2" y="96.1">P0.26</text>
<text x="151.8" y="96.1">P1.12</text>
<text x="151.8" y="97.9">P1.13</text>
<text x="151.8" y="99.7">P1.14</text>
<text x="151.8" y="101.5">P1.15</text>
<text x="122.2" y="105">P0.31/AIN7</text>
<text x="122.2" y="103.3">P0.30/AIN6</text>
<text x="152.4" y="106.8">GND</text>
<text x="149.7" y="108.6">GND__1</text>
<text x="149.7" y="110.4">GND__2</text>
<text x="149.7" y="112.1">GND__3</text>
<text x="149.7" y="113.9">GND__4</text>
</g>
<g font-size="1.6" fill="#f00">
<text x="99.6" y="53.1">BL_EX_PIN_1</text>
<text x="101.7" y="51.3">uC_OSC_OUT</text>
<text x="103.3" y="49.6">uC_OSC_IN</text>
<text x="50.7" y="55.6">nRESET</text>
<text x="168.2" y="56.9">SWCLK</text>
<text x="168.2" y="58.6">SWDIO</text>
<text x="240.2" y="69.1">SWCLK</text>
<text x="240.2" y="70.9">SWDIO</text>
<text x="100.1" y="76.2">PB9</text>
<text x="100.3" y="72.7">PB8</text>
<text x="60.8" y="81.6">uC_OSC_IN</text>
<text x="106.3" y="81.6">nRESET</text>
<text x="60.8" y="95.8">uC_OSC_OUT</text>
<text x="176.2" y="92.2">DBG_LED_1</text>
<text x="176.2" y="94">DBG_LED_2</text>
<text x="176.4" y="90.5">ENCODER_A</text>
<text x="99.6" y="99.4">BL_EX_PIN_2</text>
<text x="99.6" y="101.1">BL_EX_PIN_6</text>
<text x="102.1" y="97.6">ENCODER_B</text>
<text x="177.1" y="97.6">BL_EX_PIN_4</text>
<text x="177.1" y="101.1">BL_EX_PIN_5</text>
<text x="99.6" y="104.7">BL_EX_PIN_3</text>
<text x="253.3" y="118.7" transform="rotate(-90 253.3 118.7)">DBG_LED_1</text>
<text x="272.8" y="118.7" transform="rotate(-90 272.8 118.7)">DBG_LED_2</text>
<text x="119.2" y="149.1">BL_EX_PIN_1</text>
<text x="119.2" y="150.9">BL_EX_PIN_2</text>
<text x="119.2" y="152.7">BL_EX_PIN_3</text>
<text x="119.2" y="154.5">BL_EX_PIN_4</text>
<text x="119.2" y="156.3">BL_EX_PIN_5</text>
<text x="119.2" y="158">BL_EX_PIN_6</text>
</g>
<g font-size="1.2" fill="#c0c0c0">
<text x="41.3" y="34.3">smc0603</text>
<text x="50.2" y="34.3">smc0603</text>
<text x="59.1" y="34.3">smc0603</text>
<text x="66.2" y="34.3">smc0603</text>
<text x="73.3" y="34.3">smc0603</text>
<text x="55.5" y="68.1">smc0603</text>
<text x="46.6" y="87.5">smc0603</text>
<text x="50.2" y="93.9">XTAL_CM315_SMD</text>
<text x="46.6" y="101.7">smc0603</text>
</g>
<g font-size=".6">
<text x="46.8" y="8.1">5</text>
<text x="100.5" y="8.1">4</text>
<text x="154.1" y="8.1">3</text>
<text x="207.9" y="8.1">2</text>
<text x="261.5" y="8.1">1</text>
<text x="19.3" y="30.2">D</text>
<text x="288.7" y="30.2">D</text>
<text x="19.3" y="72.9">C</text>
<text x="288.7" y="72.9">C</text>
<text x="19.3" y="115.6">B</text>
<text x="288.7" y="115.6">B</text>
<text x="19.3" y="158.2">A</text>
<text x="288.7" y="158.2">A</text>
<text x="46.8" y="179.7">5</text>
<text x="100.5" y="179.7">4</text>
<text x="154.1" y="179.7">3</text>
<text x="207.9" y="179.7">2</text>
<text x="261.5" y="179.7">1</text>
</g>
</svg>
